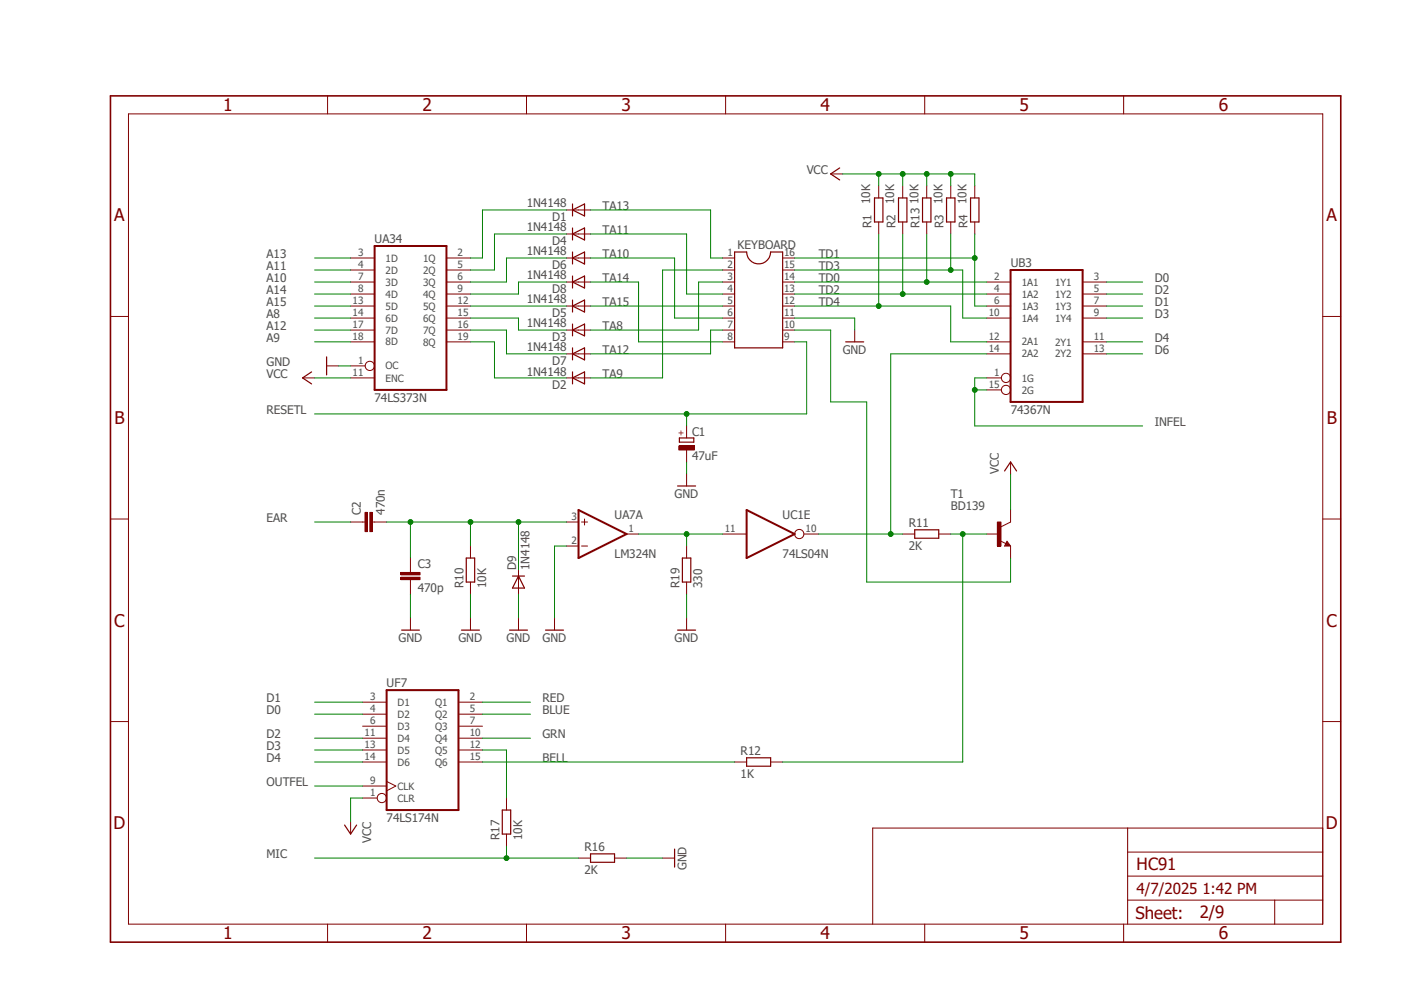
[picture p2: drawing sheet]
<svg xmlns="http://www.w3.org/2000/svg" width="297mm" height="210mm" viewBox="0 0 297 210" stroke-linecap="round" stroke-linejoin="round" font-family="sans-serif">
<path d="M22.9 19.9l261.1 179.9M284 19.9l-261.1 179.9" fill="none" stroke="#fff" stroke-width=".21"/>
<g fill="none" stroke="#800000" stroke-width=".21">
<path d="M27.2 24.1h252.6v171.4h-252.6zM69.3 20.3v3.8M111.4 20.3v3.8M153.5 20.3v3.8M175.7 36.8h2.6M185.9 39.3v2.6M191 39.3v2.6M195.6 20.3v3.8M196 39.3v2.6M201.1 39.3v2.6M206.2 39.3v2.6M237.7 20.3v3.8"/>
<path d="M74.2 54.6h5M74.2 59.6h5M74.2 57.1h5M94.4 54.6h5.1M94.4 59.6h5.1M94.4 57.1h5.1M119.8 44.4h5.1M119.8 49.5h5.1M119.8 54.6h5.1M119.8 59.6h5.1M152.9 54.6h2.5M152.9 59.6h2.5"/>
<path d="M152.9 57.1h2.5M165.6 54.6h2.5M165.6 59.6h2.5M165.6 57.1h2.5M185.9 46.9v2.6M191 46.9v2.6M196 46.9v2.6M201.1 46.9v2.6M206.2 46.9v2.6M208.7 59.6h5.1M229 59.6h5.1M23.4 66.9h3.8"/>
<path d="M64 79.9h2.5M69.1 77.4h2.5M74.2 79.9h5M74.2 69.8h5M74.2 64.7h5M74.2 77.4h3.1M74.2 62.2h5M74.2 67.3h5M74.2 72.3h5M94.4 69.8h5.1M94.4 64.7h5.1M94.4 62.2h5.1"/>
<path d="M94.4 67.3h5.1M94.4 72.3h5.1M119.8 79.9h5.1M119.8 69.8h5.1M119.8 64.7h5.1M119.8 74.8h5.1M152.9 69.8h2.5M152.9 64.7h2.5M152.9 62.2h2.5M152.9 67.3h2.5M152.9 72.3h2.5M165.6 69.8h2.5"/>
<path d="M165.6 64.7h2.5M165.6 62.2h2.5M165.6 67.3h2.5M165.6 72.3h2.5M180.8 69.8v2.5M208.7 79.9h3.1M208.7 64.7h5.1M208.7 74.8h5.1M208.7 62.2h5.1M208.7 67.3h5.1M208.7 72.3h5.1M229 64.7h5.1"/>
<path d="M229 74.8h5.1M229 62.2h5.1M229 67.3h5.1M229 72.3h5.1M279.8 66.9h3.8M208.7 82.5h3.1M23.4 109.8h3.8M119.8 110.4h2.6M119.8 115.5h2.6M123 110.4h1.3M123 115.5h1.3M123.7 109.8v1.2"/>
<path d="M132.5 112.9h2.6M211.6 114.4l1.2 .6M213 114.5l.8 1h-1.3zM213.8 110.4l-2 1M279.8 109.8h3.8M23.4 152.6h3.8M279.8 152.6h3.8M238.5 175.1v20.4M279.8 175.1h-95.2v20.4M69.3 195.5v3.8M111.4 195.5v3.8M153.5 195.5v3.8"/>
<path d="M195.6 195.5v3.8M237.7 195.5v3.8M238.5 190.4h41.3M238.5 185.3h41.3M238.5 180.2h41.3M269.7 190.4v5.1"/>
<circle cx="78.2" cy="77.4" r=".98"/>
<circle cx="212.8" cy="79.9" r=".98"/>
<circle cx="212.8" cy="82.5" r=".98"/>
</g>
<path d="M23.4 20.3h260.2v179h-260.2z" fill="none" stroke="#800000" stroke-width=".34"/>
<g fill="none" stroke="#800000" stroke-width=".25">
<path d="M177.6 35.5l-1.9 1.3 1.9 1.3M121.1 44.4l2.6-1.3v2.6zM121.1 43.1v2.6M121.1 48.2v2.6M121.1 53.3v2.5M121.1 58.4v2.5M121.1 49.5l2.6-1.3v2.6zM121.1 54.6l2.6-1.3v2.5zM121.1 59.6l2.6-1.2v2.5zM155.4 53.3h2.5a2.54 2.54 0 0 0 2.6 2.5 2.54 2.54 0 0 0 2.5-2.5h2.6v20.3h-10.2zM185 41.9h1.8v5h-1.8zM190.1 41.9h1.8v5h-1.8z"/>
<path d="M195.2 41.9h1.7v5h-1.7zM200.2 41.9h1.8v5h-1.8zM205.3 41.9h1.8v5h-1.8zM65.9 78.7l-1.9 1.2 1.9 1.3M69.1 75.5v3.8M121.1 63.5v2.5M121.1 68.5v2.5M121.1 73.6v2.5M121.1 78.7v2.5M121.1 64.7l2.6-1.2v2.5zM121.1 69.8l2.6-1.3v2.5zM121.1 74.8l2.6-1.2v2.5z"/>
<path d="M121.1 79.9l2.6-1.2v2.5zM178.9 72.3h3.8M213 115l.1 .2h-.3l.2-.5 .5 .7h-.7"/>
</g>
<path d="M79.2 52h15.2v30.5h-15.2zM213.8 57.1h15.2v27.9h-15.2zM122.4 107.9l10.1 5-10.1 5.1z" fill="none" stroke="#800000" stroke-width=".42"/>
<path d="M211 110.4h.8v5.1h-.8z" fill-rule="evenodd" fill="#800000"/>
<g fill="none" stroke="#800000" stroke-width=".21">
<path d="M76.7 110.4h.5M78.7 110.4h.5M99.5 115.5v2.5M145.2 115.5v2.5M152.9 112.9h5M170.1 112.9h3.1M191 112.9h2.5M198.6 112.9h2.5M208.7 112.9h2.5M211 110.4h.8v5.1h-.8zM213.8 107.9v2.5M213.8 115.5v2.5"/>
<path d="M99.5 123.1v2.5M109.7 120.6v5M145.2 123.1v2.5M155.4 161.2h2.5M163 161.2h2.6"/>
<circle cx="169.1" cy="112.9" r=".98"/>
</g>
<path d="M157.9 107.9l10.2 5-10.2 5.1z" fill="none" stroke="#800000" stroke-width=".42"/>
<path d="M98.6 118h1.8v5.1h-1.8zM144.4 118h1.7v5.1h-1.7zM193.5 112.1h5.1v1.7h-5.1zM108.4 121.8h2.6M109.7 121.8l1.3 2.6h-2.6zM157.9 160.3h5.1v1.8h-5.1z" fill="none" stroke="#800000" stroke-width=".25"/>
<path d="M78.2 108.4h.5v4h-.5z" fill-rule="evenodd" fill="#800000"/>
<path d="M78.2 108.4h.5v4h-.5z" fill="none" stroke="#800000" stroke-width=".21"/>
<path d="M77.2 108.4h.5v4h-.5z" fill-rule="evenodd" fill="#800000"/>
<path d="M74.2 110.4h2.5M77.2 108.4h.5v4h-.5zM79.2 110.4h2.6M86.8 120.6v.5M86.8 122.6v.5" fill="none" stroke="#800000" stroke-width=".21"/>
<path d="M84.8 122.1h4.1v.5h-4.1z" fill-rule="evenodd" fill="#800000"/>
<path d="M84.8 122.1h4.1v.5h-4.1z" fill="none" stroke="#800000" stroke-width=".21"/>
<path d="M84.8 121.1h4.1v.5h-4.1z" fill-rule="evenodd" fill="#800000"/>
<g fill="none" stroke="#800000" stroke-width=".21">
<path d="M213.8 97.7v2.5M86.8 118v2.6M84.8 121.1h4.1v.5h-4.1zM86.8 123.1v2.5M86.8 130.7v2.6M99.5 130.7v2.6M109.7 130.7v2.6M117.3 130.7v2.6M145.2 130.7v2.6M76.7 148.5h5.1M76.7 151h5.1M76.7 153.6h5.1"/>
<path d="M76.7 156.1h5.1M76.7 158.6h5.1M97 148.5h5.1M97 151h5.1M97 153.6h5.1M97 156.1h5.1M97 158.6h5.1M74.2 173.9v2.5M76.7 168.8h3.1M76.7 166.2h5.1M76.7 161.2h5.1M81.8 165.3l1.9 .9-1.9 1.1"/>
<path d="M97 161.2h5.1M107.1 168.8v2.5M107.1 176.4v2.5M122.4 181.5h2.5M130 181.5h2.5M140.2 181.5h2.5"/>
<circle cx="80.8" cy="168.8" r=".98"/>
</g>
<path d="M143.7 92.6h3.1v.9h-3.1zM212.5 99.6l1.3-1.9 1.3 1.9M85 133.3h3.7M97.6 133.3h3.8M107.8 133.3h3.8M115.4 133.3h3.8M143.3 133.3h3.9M72.9 174.5l1.3 1.9 1.2-1.9M106.3 171.3h1.7v5.1h-1.7zM142.7 179.6v3.8M124.9 180.6h5.1v1.8h-5.1z" fill="none" stroke="#800000" stroke-width=".25"/>
<path d="M81.8 146h15.2v25.3h-15.2z" fill="none" stroke="#800000" stroke-width=".42"/>
<path d="M143.6 94.3h3.3v.9h-3.3z" fill-rule="evenodd" fill="#800000"/>
<path d="M143.6 94.3h3.3v.9h-3.3zM145.2 90.1v2.5M145.2 95.2v2.5M145.2 100.2v2.6" fill="none" stroke="#800000" stroke-width=".21"/>
<path d="M143.3 102.8h3.9" fill="none" stroke="#800000" stroke-width=".25"/>
<g fill="none" stroke="#008000" stroke-width=".21">
<path d="M178.3 36.8h12.7v2.5M185.9 36.8v2.5M66.5 59.6h7.7M66.5 54.6h7.7M66.5 57.1h7.7M119.8 59.6h-10.1v2.6h-10.2M119.8 54.6h-12.7v5h-7.6M119.8 49.5h-15.2v7.6h-5.1M119.8 44.4h-17.7v10.2h-2.6M66.5 64.7h7.7M66.5 69.8h7.7M66.5 67.3h7.7"/>
<path d="M66.5 79.9h7.7M66.5 72.3h7.7M66.5 62.2h7.7M99.5 64.7h20.3M99.5 69.8h7.6v5h12.7M99.5 67.3h10.2v2.5h10.1M99.5 72.3h5.1v7.6h15.2"/>
</g>
<circle cx="185.9" cy="36.8" r=".51" fill="#008000"/>
<g fill="none" stroke="#008000" stroke-width=".21">
<path d="M191 36.8h5v2.5"/>
<circle cx="185.9" cy="36.8" r=".51"/>
</g>
<circle cx="191" cy="36.8" r=".51" fill="#008000"/>
<g fill="none" stroke="#008000" stroke-width=".21">
<path d="M196 36.8h5.1v2.5"/>
<circle cx="191" cy="36.8" r=".51"/>
</g>
<circle cx="196" cy="36.8" r=".51" fill="#008000"/>
<g fill="none" stroke="#008000" stroke-width=".21">
<path d="M201.1 36.8h5.1v2.5"/>
<circle cx="196" cy="36.8" r=".51"/>
</g>
<circle cx="201.1" cy="36.8" r=".51" fill="#008000"/>
<g fill="none" stroke="#008000" stroke-width=".21">
<path d="M124.9 54.6h17.8v12.7h10.2M124.9 49.5h20.3v12.7h7.7M124.9 44.4h25.4v10.2h2.6M124.9 59.6h10.2v12.7h17.8M152.9 57.1h-12.7v22.8h-15.3M152.9 59.6h-5.1v10.2h-22.9M206.2 49.5v5.1h-38.1M71.6 77.4h2.6M124.9 64.7h28M152.9 69.8h-2.6v5h-25.4M168.1 67.3h12.7v2.5M145.2 97.7v2.5"/>
<path d="M119.8 115.5h-2.5v15.2M213.8 100.2v7.7M86.8 125.6v5.1M99.5 125.6v5.1M109.7 125.6v5.1M145.2 125.6v5.1M76.7 168.8h-2.5v5.1M132.5 181.5h7.7"/>
<circle cx="201.1" cy="36.8" r=".51"/>
</g>
<circle cx="206.2" cy="54.6" r=".51" fill="#008000"/>
<g fill="none" stroke="#008000" stroke-width=".21">
<path d="M168.1 57.1h35.6M201.1 49.5v7.6M206.2 54.6v10.1h2.5"/>
<circle cx="206.2" cy="54.6" r=".51"/>
</g>
<circle cx="201.1" cy="57.1" r=".51" fill="#008000"/>
<g fill="none" stroke="#008000" stroke-width=".21">
<path d="M168.1 59.6h40.6M196 49.5v10.1M203.7 57.1v10.2h5"/>
<circle cx="201.1" cy="57.1" r=".51"/>
</g>
<circle cx="196" cy="59.6" r=".51" fill="#008000"/>
<g fill="none" stroke="#008000" stroke-width=".21">
<path d="M191 49.5v12.7M168.1 62.2h40.6"/>
<circle cx="196" cy="59.6" r=".51"/>
</g>
<circle cx="191" cy="62.2" r=".51" fill="#008000"/>
<g fill="none" stroke="#008000" stroke-width=".21">
<path d="M185.9 49.5v15.2M168.1 64.7h33"/>
<circle cx="191" cy="62.2" r=".51"/>
</g>
<circle cx="185.9" cy="64.7" r=".51" fill="#008000"/>
<g fill="none" stroke="#008000" stroke-width=".21">
<path d="M234.1 59.6h7.6M201.1 64.7v7.6h7.6M234.1 72.3h7.6M234.1 62.2h7.6M234.1 64.7h7.6M234.1 67.3h7.6M234.1 74.8h7.6M81.8 110.4h27.9v10.2M86.8 110.4v7.6M66.5 151h10.2M66.5 156.1h10.2M66.5 148.5h10.2"/>
<path d="M66.5 158.6h10.2M66.5 161.2h10.2"/>
<circle cx="185.9" cy="64.7" r=".51"/>
</g>
<circle cx="86.8" cy="110.4" r=".51" fill="#008000"/>
<g fill="none" stroke="#008000" stroke-width=".21">
<path d="M99.5 110.4v5.1"/>
<circle cx="86.8" cy="110.4" r=".51"/>
</g>
<circle cx="99.5" cy="110.4" r=".51" fill="#008000"/>
<g fill="none" stroke="#008000" stroke-width=".21">
<path d="M109.7 110.4h10.1"/>
<circle cx="99.5" cy="110.4" r=".51"/>
</g>
<circle cx="109.7" cy="110.4" r=".51" fill="#008000"/>
<g fill="none" stroke="#008000" stroke-width=".21">
<path d="M66.5 110.4h7.7M135.1 112.9h17.8M145.2 112.9v2.6"/>
<circle cx="109.7" cy="110.4" r=".51"/>
</g>
<circle cx="145.2" cy="112.9" r=".51" fill="#008000"/>
<g fill="none" stroke="#008000" stroke-width=".21">
<path d="M208.7 74.8h-20.3v38.1M173.2 112.9h17.8"/>
<circle cx="145.2" cy="112.9" r=".51"/>
</g>
<circle cx="188.4" cy="112.9" r=".51" fill="#008000"/>
<g fill="none" stroke="#008000" stroke-width=".21">
<path d="M168.1 69.8h7.6v15.2h7.6v38.1h30.5v-5.1M102.1 158.6h5v10.2M66.5 166.2h10.2M107.1 178.9v2.6M66.5 181.5h55.9"/>
<circle cx="188.4" cy="112.9" r=".51"/>
</g>
<circle cx="107.1" cy="181.5" r=".51" fill="#008000"/>
<g fill="none" stroke="#008000" stroke-width=".21">
<path d="M201.1 112.9h7.6M203.7 112.9v48.3h-38.1"/>
<circle cx="107.1" cy="181.5" r=".51"/>
</g>
<circle cx="203.7" cy="112.9" r=".51" fill="#008000"/>
<g fill="none" stroke="#008000" stroke-width=".21">
<path d="M168.1 72.3h2.5v15.2h-104.1M145.2 87.5v2.6M102.1 148.5h10.1M102.1 151h10.1M102.1 156.1h10.1M102.1 161.2h53.3"/>
<circle cx="203.7" cy="112.9" r=".51"/>
</g>
<circle cx="145.2" cy="87.5" r=".51" fill="#008000"/>
<g fill="none" stroke="#008000" stroke-width=".21">
<path d="M208.7 79.9h-2.5v10.2h35.5M206.2 82.5h2.5"/>
<circle cx="145.2" cy="87.5" r=".51"/>
</g>
<circle cx="206.2" cy="82.5" r=".51" fill="#008000"/>
<circle cx="206.2" cy="82.5" r=".51" fill="none" stroke="#008000" stroke-width=".21"/>
<g font-size="3.7" fill="#800000">
<text x="47.2" y="23.5">1</text>
<text x="89.4" y="23.5">2</text>
<text x="131.5" y="23.5">3</text>
<text x="173.6" y="23.5">4</text>
<text x="215.7" y="23.5">5</text>
<text x="257.8" y="23.5">6</text>
<text x="24.2" y="46.8">A</text>
<text x="280.6" y="46.8">A</text>
<text x="24.2" y="89.7">B</text>
<text x="280.7" y="89.7">B</text>
<text x="24.2" y="132.5">C</text>
<text x="280.6" y="132.5">C</text>
<text x="24" y="175.3">D</text>
<text x="280.5" y="175.3">D</text>
<text x="47.2" y="198.7">1</text>
<text x="89.4" y="198.7">2</text>
<text x="131.5" y="198.7">3</text>
<text x="173.6" y="198.7">4</text>
<text x="215.7" y="198.7">5</text>
<text x="257.8" y="198.7">6</text>
</g>
<g font-size="3.6" fill="#800000">
<text x="240.5" y="184">HC91</text>
<text x="240.2" y="194.3">Sheet:</text>
<text x="253.8" y="194.2">2/9</text>
</g>
<text font-size="3.2" fill="#800000" x="240.5" y="189.1">4/7/2025 1:42 PM</text>
<g font-size="2.5" fill="#505050">
<text x="170.6" y="36.8">VCC</text>
<text x="111.4" y="43.9">1N4148</text>
<text x="116.8" y="46.7">D1</text>
<text x="127.5" y="44.4">TA13</text>
<text x="184.1" y="43.1" transform="rotate(-90 184.1 43.1)">10K</text>
<text x="189.2" y="43.1" transform="rotate(-90 189.2 43.1)">10K</text>
<text x="194.3" y="43.1" transform="rotate(-90 194.3 43.1)">10K</text>
<text x="199.4" y="43.1" transform="rotate(-90 199.4 43.1)">10K</text>
<text x="204.4" y="43.1" transform="rotate(-90 204.4 43.1)">10K</text>
<text x="79.2" y="51.4">UA34</text>
<text x="111.4" y="48.9">1N4148</text>
<text x="116.8" y="51.7">D4</text>
<text x="127.5" y="49.5">TA11</text>
<text x="156" y="52.7">KEYBOARD</text>
<text x="184.4" y="48.2" transform="rotate(-90 184.4 48.2)">R1</text>
<text x="189.4" y="48.2" transform="rotate(-90 189.4 48.2)">R2</text>
<text x="194.5" y="48.2" transform="rotate(-90 194.5 48.2)">R13</text>
<text x="199.6" y="48.2" transform="rotate(-90 199.6 48.2)">R3</text>
<text x="204.7" y="48.2" transform="rotate(-90 204.7 48.2)">R4</text>
<text x="56.4" y="54.6">A13</text>
<text x="56.4" y="57.1">A11</text>
<text x="56.4" y="59.6">A10</text>
<text x="111.4" y="54">1N4148</text>
<text x="111.4" y="59.1">1N4148</text>
<text x="116.8" y="56.8">D6</text>
<text x="127.5" y="54.6">TA10</text>
<text x="127.5" y="59.6">TA14</text>
<text x="173.2" y="54.6">TD1</text>
<text x="173.2" y="57.1">TD3</text>
<text x="173.2" y="59.6">TD0</text>
<text x="213.8" y="56.5">UB3</text>
<text x="244.3" y="59.6">D0</text>
<text x="56.4" y="62.2">A14</text>
<text x="56.4" y="64.7">A15</text>
<text x="111.4" y="64.2">1N4148</text>
<text x="116.8" y="61.9">D8</text>
<text x="127.5" y="64.7">TA15</text>
<text x="173.2" y="62.2">TD2</text>
<text x="173.2" y="64.7">TD4</text>
<text x="244.3" y="62.2">D2</text>
<text x="244.3" y="64.7">D1</text>
<text x="56.4" y="67.3">A8</text>
<text x="56.4" y="69.8">A12</text>
<text x="111.4" y="69.3">1N4148</text>
<text x="116.8" y="67">D5</text>
<text x="127.5" y="69.8">TA8</text>
<text x="244.3" y="67.3">D3</text>
<text x="56.4" y="77.4">GND</text>
<text x="56.4" y="72.3">A9</text>
<text x="111.4" y="74.3">1N4148</text>
<text x="116.8" y="72.1">D3</text>
<text x="116.8" y="77.1">D7</text>
<text x="127.5" y="74.8">TA12</text>
<text x="178.3" y="74.8">GND</text>
<text x="244.3" y="72.3">D4</text>
<text x="244.3" y="74.8">D6</text>
<text x="56.4" y="79.9">VCC</text>
<text x="111.4" y="79.4">1N4148</text>
<text x="116.8" y="82.2">D2</text>
<text x="127.5" y="79.9">TA9</text>
<text x="56.4" y="87.5">RESETL</text>
<text x="79.2" y="85">74LS373N</text>
<text x="213.8" y="87.5">74367N</text>
<text x="146.4" y="92.2">C1</text>
<text x="244.3" y="90.1">INFEL</text>
<text x="146.4" y="97.2">47uF</text>
<text x="211.3" y="100.2" transform="rotate(-90 211.3 100.2)">VCC</text>
<text x="142.7" y="105.3">GND</text>
<text x="201.1" y="107.9">BD139</text>
<text x="201.1" y="105.3">T1</text>
<text x="56.4" y="110.4">EAR</text>
<text x="76.3" y="108.9" transform="rotate(-90 76.3 108.9)">C2</text>
<text x="81.4" y="108.9" transform="rotate(-90 81.4 108.9)">470n</text>
<text x="130" y="109.8">UA7A</text>
<text x="165.6" y="109.8">UC1E</text>
<text x="192.2" y="111.5">R11</text>
<text x="130" y="118">LM324N</text>
<text x="165.6" y="118">74LS04N</text>
<text x="192.2" y="116.2">2K</text>
<text x="88.4" y="125.3">470p</text>
<text x="88.4" y="120.2">C3</text>
<text x="98" y="124.4" transform="rotate(-90 98 124.4)">R10</text>
<text x="102.8" y="124.4" transform="rotate(-90 102.8 124.4)">10K</text>
<text x="109.2" y="120.6" transform="rotate(-90 109.2 120.6)">D9</text>
<text x="112" y="120.6" transform="rotate(-90 112 120.6)">1N4148</text>
<text x="143.8" y="124.4" transform="rotate(-90 143.8 124.4)">R19</text>
<text x="148.5" y="124.4" transform="rotate(-90 148.5 124.4)">330</text>
<text x="84.3" y="135.8">GND</text>
<text x="97" y="135.8">GND</text>
<text x="107.2" y="135.8">GND</text>
<text x="114.8" y="135.8">GND</text>
<text x="142.7" y="135.8">GND</text>
<text x="56.4" y="148.5">D1</text>
<text x="81.8" y="145.3">UF7</text>
<text x="114.8" y="148.5">RED</text>
<text x="56.4" y="151">D0</text>
<text x="114.8" y="151">BLUE</text>
<text x="56.4" y="156.1">D2</text>
<text x="56.4" y="158.7">D3</text>
<text x="56.4" y="161.2">D4</text>
<text x="114.8" y="161.2">BELL</text>
<text x="114.8" y="156.1">GRN</text>
<text x="156.7" y="159.7">R12</text>
<text x="56.4" y="166.2">OUTFEL</text>
<text x="156.7" y="164.5">1K</text>
<text x="81.8" y="173.9">74LS174N</text>
<text x="78.5" y="178.3" transform="rotate(-90 78.5 178.3)">VCC</text>
<text x="105.7" y="177.7" transform="rotate(-90 105.7 177.7)">R17</text>
<text x="110.4" y="177.7" transform="rotate(-90 110.4 177.7)">10K</text>
<text x="56.4" y="181.5">MIC</text>
<text x="123.7" y="184.8">2K</text>
<text x="123.7" y="180">R16</text>
<text x="145.2" y="184" transform="rotate(-90 145.2 184)">GND</text>
</g>
<g font-size="2.1" fill="#505050">
<text x="75.7" y="54.2">3</text>
<text x="75.7" y="56.7">4</text>
<text x="75.7" y="59.3">7</text>
<text x="81.6" y="55.3">1D</text>
<text x="81.6" y="57.9">2D</text>
<text x="89.5" y="55.3">1Q</text>
<text x="89.5" y="57.9">2Q</text>
<text x="96.8" y="54.2">2</text>
<text x="96.8" y="56.7">5</text>
<text x="96.8" y="59.3">6</text>
<text x="153.9" y="54.2">1</text>
<text x="153.9" y="56.7">2</text>
<text x="153.9" y="59.3">3</text>
<text x="165.9" y="59.3">14</text>
<text x="165.9" y="56.7">15</text>
<text x="165.9" y="54.2">16</text>
<text x="210.3" y="59.3">2</text>
<text x="231.4" y="59.3">3</text>
<text x="74.6" y="64.3">13</text>
<text x="75.7" y="61.8">8</text>
<text x="81.6" y="60.4">3D</text>
<text x="81.6" y="62.9">4D</text>
<text x="81.6" y="65.5">5D</text>
<text x="89.5" y="60.4">3Q</text>
<text x="89.5" y="62.9">4Q</text>
<text x="89.5" y="65.5">5Q</text>
<text x="96.8" y="61.8">9</text>
<text x="96.8" y="64.3">12</text>
<text x="153.9" y="61.8">4</text>
<text x="153.9" y="64.3">5</text>
<text x="165.9" y="64.3">12</text>
<text x="165.9" y="61.8">13</text>
<text x="210.3" y="61.8">4</text>
<text x="210.3" y="64.3">6</text>
<text x="216.2" y="60.4">1A1</text>
<text x="216.2" y="62.9">1A2</text>
<text x="216.2" y="65.5">1A3</text>
<text x="223.2" y="60.4">1Y1</text>
<text x="223.2" y="62.9">1Y2</text>
<text x="223.2" y="65.5">1Y3</text>
<text x="231.4" y="61.8">5</text>
<text x="231.4" y="64.3">7</text>
<text x="74.6" y="66.9">14</text>
<text x="74.6" y="69.4">17</text>
<text x="74.6" y="72">18</text>
<text x="81.6" y="68">6D</text>
<text x="81.6" y="70.6">7D</text>
<text x="89.5" y="68">6Q</text>
<text x="89.5" y="70.6">7Q</text>
<text x="96.8" y="66.9">15</text>
<text x="96.8" y="69.4">16</text>
<text x="96.8" y="72">19</text>
<text x="153.9" y="66.9">6</text>
<text x="153.9" y="69.4">7</text>
<text x="153.9" y="72">8</text>
<text x="165.9" y="69.4">10</text>
<text x="165.9" y="66.9">11</text>
<text x="165.9" y="72">9</text>
<text x="209.2" y="66.9">10</text>
<text x="209.2" y="72">12</text>
<text x="216.2" y="68">1A4</text>
<text x="223.2" y="68">1Y4</text>
<text x="231.4" y="66.9">9</text>
<text x="231.4" y="72">11</text>
<text x="75.7" y="77">1</text>
<text x="81.6" y="73.1">8D</text>
<text x="89.5" y="73.1">8Q</text>
<text x="209.2" y="74.5">14</text>
<text x="216.2" y="73.1">2A1</text>
<text x="216.2" y="75.6">2A2</text>
<text x="223.2" y="73.1">2Y1</text>
<text x="223.2" y="75.6">2Y2</text>
<text x="231.4" y="74.5">13</text>
<text x="74.6" y="79.6">11</text>
<text x="81.6" y="78.1">OC</text>
<text x="81.6" y="80.7">ENC</text>
<text x="209.2" y="82.1">15</text>
<text x="210.3" y="79.6">1</text>
<text x="216.2" y="80.7">1G</text>
<text x="216.2" y="83.2">2G</text>
<text x="120.9" y="110.1">3</text>
<text x="132.9" y="112.6">1</text>
<text x="153.3" y="112.6">11</text>
<text x="170.4" y="112.6">10</text>
<text x="120.9" y="115.1">2</text>
<text x="78.3" y="148.1">3</text>
<text x="84.1" y="149.3">D1</text>
<text x="92" y="149.3">Q1</text>
<text x="99.4" y="148.1">2</text>
<text x="77.1" y="155.7">11</text>
<text x="78.3" y="150.7">4</text>
<text x="78.3" y="153.2">6</text>
<text x="84.1" y="151.8">D2</text>
<text x="84.1" y="154.3">D3</text>
<text x="92" y="151.8">Q2</text>
<text x="92" y="154.3">Q3</text>
<text x="99.4" y="150.7">5</text>
<text x="99.4" y="153.2">7</text>
<text x="99.4" y="155.7">10</text>
<text x="77.1" y="158.3">13</text>
<text x="77.1" y="160.8">14</text>
<text x="84.1" y="156.9">D4</text>
<text x="84.1" y="159.4">D5</text>
<text x="84.1" y="161.9">D6</text>
<text x="92" y="156.9">Q4</text>
<text x="92" y="159.4">Q5</text>
<text x="92" y="161.9">Q6</text>
<text x="99.4" y="158.3">12</text>
<text x="99.4" y="160.8">15</text>
<text x="78.3" y="165.9">9</text>
<text x="84.1" y="167">CLK</text>
<text x="78.3" y="168.4">1</text>
<text x="84.1" y="169.5">CLR</text>
</g>
<text font-size="1.8" fill="#800000" x="144.7" y="92.2" transform="rotate(-90 144.7 92.2)">+</text>
</svg>
